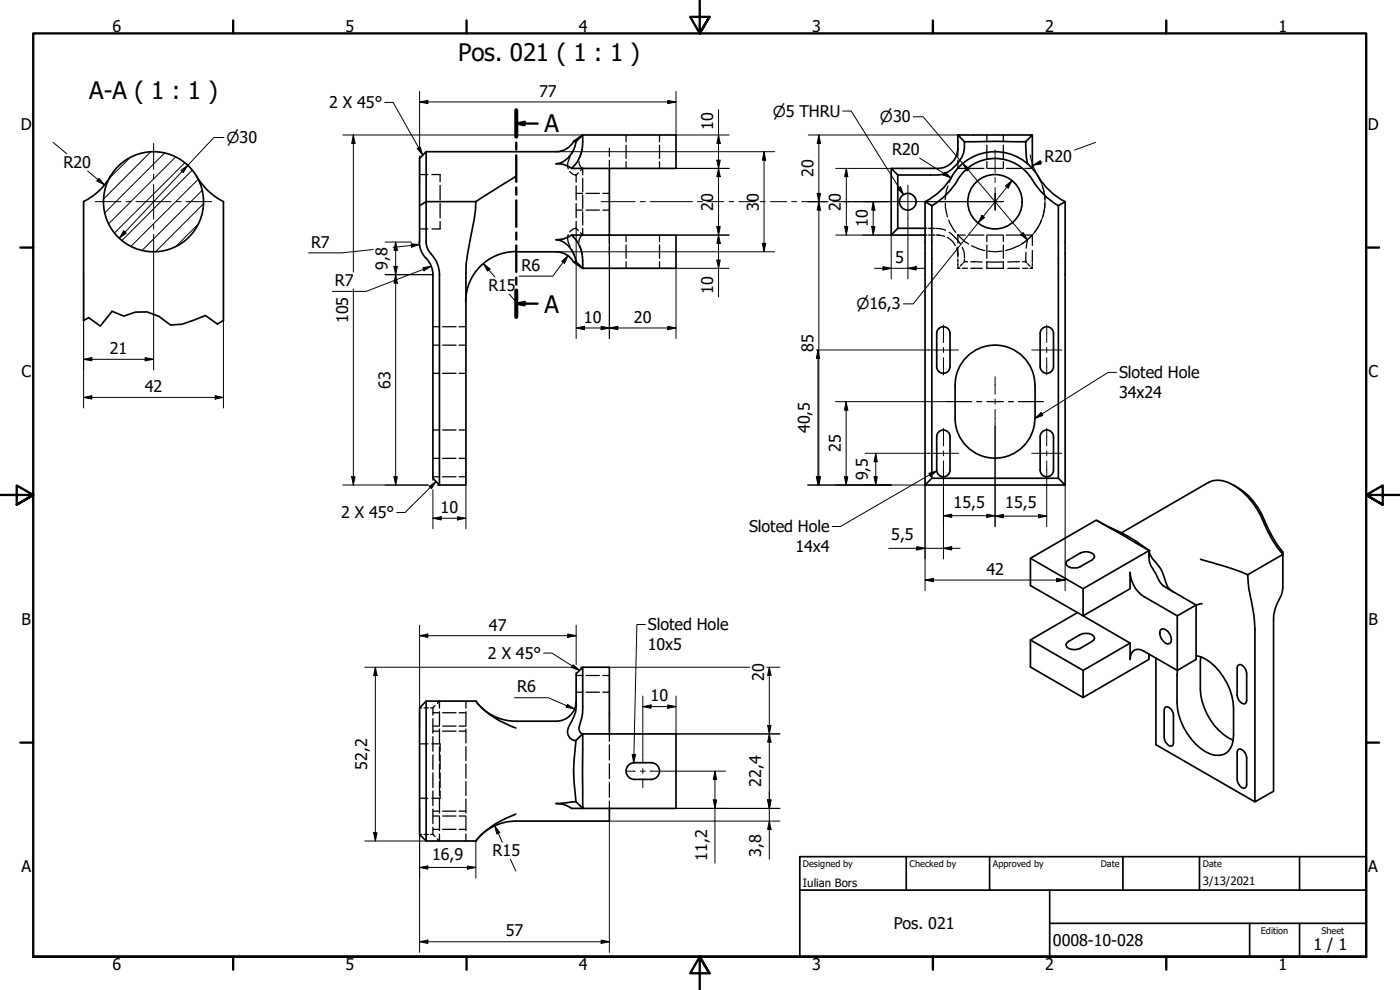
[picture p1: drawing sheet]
<svg xmlns="http://www.w3.org/2000/svg" width="420mm" height="297mm" viewBox="0 0 420 297" stroke-linecap="round" stroke-linejoin="round" font-family="sans-serif">
<!-- layer: Hatch (ISO) -->
<path d="M39 47.4l-6 5.9M45.2 45.6l-14.1 14.1M49.4 45.9l-17.9 17.9M52.7 47.1l-20.1 20M55.4 48.9l-21 20.9M57.7 51l-21.1 21.1M59.4 53.8l-20.1 20.1M60.6 57.1l-17.9 18M59.4 67.3l-6.5 6.5M61 61.2l-14.3 14.3" fill="none" stroke="#000" stroke-width=".3"/>
<!-- layer: Hidden (ISO) -->
<g fill="none" stroke="#000" stroke-width=".38">
<path d="M125.9 52.4h2.5M129.6 52.4h2.5v2.1M132.1 55.6v4.4M171 51.5l1 .8 .7 .2M171.1 47l-.1 .2a4.2 4.2 0 0 0-.4 3.5M172.3 44.4l-.7 1.8M172.8 52.5h.1M172.9 52.5v2.2M172.9 55.7v4.3M172.9 58h2M173.5 51.9l-.6 .6M173.8 48.4l.3 1.4 .7 .7"/>
<path d="M174.2 51.2l.7-.7v2M174.7 44.8l-.6 2.4M174.8 44.5v.2M174.9 53.5v4M174.9 58.5v4M175.9 58h4M180.9 58h2M182.9 44.5v2.4M182.9 48.1v2.4M187.9 40.5v2M187.9 43.5v4M187.9 48.5v2"/>
<path d="M197.9 40.5v2M197.9 43.5v4M197.9 48.5v2M284.5 55.8l-.5 1.6-.3 2.5M285.7 52.9l-.9 1.9M287.5 44.5v2.4M287.5 48.1v2.4h2.2M290.8 50.5h4.5M296.2 40.5v2M296.2 43.5v4M296.2 48.5v2M296.4 50.5h4.5"/>
<path d="M301.1 40.5v2M301.1 43.5v4M301.1 48.5v2M302 50.5h4.5M307.6 50.5h2.2M311.5 52.9l1 1.9M312.8 55.8l.5 1.6 .3 2.5M125.9 68.7h2.5M132.1 61.1v4.3M132.1 66.5v2.2h-2.5M170.6 70.4a4.1 4.1 0 0 0 .5 3.6M171.6 74.9l.7 1.7"/>
<path d="M172.7 68.5l-.7 .3-1 .8M172.8 68.5h.1M172.9 61.1v4.2M172.9 66.4v2.1M172.9 68.5l.6 .7M172.9 63h2M174.1 73.8l.6 2.4M174.8 70.5l-.4 .3a2.15 2.15 0 0 0-.6 1.8M174.8 76.4v.1M174.9 63.5v4M174.9 68.5v2l-.7-.7M175.9 63h4"/>
<path d="M180.9 63h2M182.9 70.5v2.4M182.9 74.2v2.3M187.9 70.5v2M187.9 73.5v4M187.9 78.5v2M197.9 70.5v2M197.9 73.5v4M197.9 78.5v2M277.6 68.5h.6M277.6 70.5h.6M278.7 68.5h.8"/>
<path d="M278.7 70.5h.8M279.8 68.5h.7M279.8 70.5h.8M280.9 68.5l.3 .1M281.1 70.5h.5M281.3 68.6l2.5 .5M281.7 70.5l1.8 .4M283.7 60.9v1.3l.7 2.9M284.3 71.2a5.5 5.5 0 0 1 2.4 2.4M284.7 66l.4 .9 1.7 2.8M284.9 69.7l1.7 1.5 1.6 2M287.1 74.4l.4 1.7"/>
<path d="M287.5 70.5l2.1 2 1.1 .7M287.5 74.2v2.9M287.5 77.7v1M287.5 79v.8M288.8 74.2l.6 2.5M288.9 79.1l-.7 .7M289.4 76.8v.6M289.4 77.8v.5M289.4 78.5h1M289.4 78.5l-.2 .4M289.4 78.5h.1M289.7 70.5h-2.2v2.4"/>
<path d="M290.8 70.5h4.5M291.3 78.5l3.5 .1M291.6 73.8l3.9 1.4M296.1 78.6h5.1M296.2 70.5v2M296.2 73.5v4M296.2 78.5v2h5M296.4 70.5h4.5M296.5 75.4l2.1 .2 2.1-.2M301.1 70.5v2M301.1 73.5v4M301.1 78.5v2"/>
<path d="M302 70.5h4.5M305.7 73.8l-3.9 1.4M305.9 78.5l-3.4 .1M306.9 78.5h.9M307.6 70.5h2.2v3.1M307.8 78.5l.3 .4M307.8 78.5h.1M307.9 75.7l-.1 2.6M308.4 71.9l-.4 2.6M308.4 79.1l.7 .7M309.8 70.5l-2.1 2-1.1 .7M309.8 75.2v3.5"/>
<path d="M309.8 79v.8M312.5 66l-.3 .9-1.7 2.8M313.6 60.9v1.3l-.7 2.9M129.9 98h2M132.8 98h4M137.8 98h2M174.6 80.2v.1M174.8 80.4l.1 .1M287.5 80.5h.6M287.5 80.1v.4M287.8 80.1l-.3 .4M288.8 80.5h1.6"/>
<path d="M291.3 80.5h3.5M302.5 80.5h3.4M306.9 80.5h1.6M309.1 80.5h.7M309.4 80.1l.4 .4M309.8 80.1v.4M129.9 112h2M129.9 103.6h2M132.8 112h4M132.8 103.6h4M137.8 112h2M137.8 103.6h2"/>
<path d="M129.9 129h2M129.9 137.5h2M132.8 129h4M132.8 137.5h4M137.8 129h2M137.8 137.5h2M129.9 143.1h2M132.8 143.1h4M137.8 143.1h2M125.9 212.4h.7M127.3 212.4h1.3M129.2 212.4h.7"/>
<path d="M129.9 212.4v2.2M129.9 215.6v4.3M129.9 213.9h2M129.9 217.9h2M129.9 219.4h2M130.6 211.7l-.7 .7M131.3 211.1l.6-.7v2.1M131.9 213.5v4.2M131.9 218.7v4.2M132.8 213.9h4M132.8 217.9h4M132.8 219.4h4"/>
<path d="M137.8 213.9h2M137.8 217.9h2M137.8 219.4h2M139.8 210.4v2.1M139.8 213.5v4.2M139.8 218.7v4.2M172.9 202.7h2M172.9 207.7h2M175.9 202.7h4M175.9 207.7h4M180.9 202.7h2M180.9 207.7h2"/>
<path d="M125.9 239.5h2.5M125.9 223.2h2.5M129.6 223.2h2.5v2.2M129.9 221v4.4M129.9 226.5v4.3M129.9 231.9v4.4M129.9 237.3v4.4M131.9 224v4.2M131.9 229.3v4.2M131.9 234.5v4.2M131.9 239.8v4.2M132.1 226.5v4.3"/>
<path d="M132.1 231.9v4.4M132.1 237.3v2.2h-2.5M139.8 224v4.2M139.8 229.3v4.2M139.8 234.5v4.2M139.8 239.8v4.2M174.2 220.9l-.4 .4M174.9 220.2l-.4 .4M182.9 220.2v2.2M182.9 223.5v4.5M182.9 229.2v4.4M182.9 234.7v4.5"/>
<path d="M125.9 250.4h.7M127.3 250.4h1.3M129.2 250.4h.7M129.9 250.4l.7 .6M129.9 242.7v4.4M129.9 248.2v2.2M129.9 244.8h2M129.9 248.8h2M129.9 243.4h2M131.9 250.2v2.1l-.6-.6M131.9 245v4.2M132.8 244.8h4"/>
<path d="M132.8 248.8h4M132.8 243.4h4M137.8 244.8h2M137.8 248.8h2M137.8 243.4h2M139.8 245v4.2M139.8 250.2v2.1M173.8 241.4l.4 .4M174.5 242.2l.4 .4M182.9 240.3v2.3"/>
</g>
<g fill="#000">
<circle cx="174.8" cy="50.5" r=".19"/>
<circle cx="174.8" cy="70.5" r=".19"/>
</g>
<!-- layer: Visible (ISO) -->
<g fill="none" stroke="#000" stroke-width=".51">
<path d="M33.1 52.9a19.1 19.1 0 0 1-8 7.6v35.7M59 52.9a19.1 19.1 0 0 0 8.1 7.6v35.7M127.9 45.5v15M154.8 52.9l-12 7.6M166.9 45.5h-39l-2 2v25.1M171.6 50.5l-.8-.5a6.4 6.4 0 0 0-3.9-.9 7.3 7.3 0 0 0 5.9-6.6l-.7-.1 2.7-1.9h28.1v10h-20M171.6 50.5h11.3M172.2 42.4a6 6 0 0 1-5.3 3.1M172.8 42.5l2.1-2a11.5 11.5 0 0 1-3.3 10M182.9 50.5v20h-11.3M267.5 50.5v20l1.9-2h8.2M269.4 52.5v16"/>
<path d="M287.5 40.5v4.4a6.1 6.1 0 0 1-6.1 5.6h-13.9l1.9 2h9.8a9.2 9.2 0 0 0 10.2-8.4v-1.6h18.4l.2 4.8 .4 1.8M287.5 40.5h22.3v10M287.5 40.5l1.9 2M309.8 40.5l-2 2M311.5 52.9a15 15 0 0 0-26.3 .9 20 20 0 0 1-7.6 6.7M311.6 52.9a20 20 0 0 0 8 7.6M125.9 72.6a7 7 0 0 0 2 4.9M127.9 60.5v12.7l.6 1.9 .8 1M127.9 60.5l-2 1.2M127.9 60.5h14.9M127.9 77.5a7 7 0 0 1 2 4.9M129.3 76.2a9 9 0 0 1 2.6 6.2"/>
<path d="M142.8 60.5l-.5 5.3-2.4 13.5-.1 66.2h-7.9M154.8 75.5a15 15 0 0 0-15 15M154.8 75.6h12.1M166.9 75.6a6 6 0 0 1 5.3 3.1M171.6 70.5a7.5 7.5 0 0 1-4.7 1.4 7.3 7.3 0 0 1 5.9 6.6M171.6 70.5a11.4 11.4 0 0 1 3.3 10h28v-10h-20M172.1 78.7l.7-.2 2.1 2zM267.5 70.5h10.1M277.6 60.5l2.1 1.2v81.8l-2.1 2zM317.6 61.7a23.4 23.4 0 0 1-8.4-8.7 13 13 0 0 0-22.3 1.8 22 22 0 0 1-7.2 6.9M317.6 61.7l2.1-1.2v85l-2.1-2zM129.9 82.4v61.1l2 2v-63.1"/>
<path d="M281.1 110v-10a2 2 0 0 1 2-2 2 2 0 0 1 2 2v10M281.1 110a2 2 0 0 0 2 2 2 2 0 0 0 2-2M310.6 115.5a12 12 0 0 0-12-11.9 12 12 0 0 0-12 12v9.9a12 12 0 0 0 12 12 12 12 0 0 0 12-12M310.6 115.6v9.9M312.2 110a2 2 0 0 0 2 2 2 2 0 0 0 2-2M312.2 110v-10a2 2 0 0 1 2-2 2 2 0 0 1 2 2v10M281.1 131a2 2 0 0 1 2-2 2 2 0 0 1 2 2M281.1 131v10.1a2 2 0 0 0 2 2 2 2 0 0 0 2-2v-10.1M312.2 131a2 2 0 0 1 2-2 2 2 0 0 1 2 2M312.2 131v10.1a2 2 0 0 0 2 2 2 2 0 0 0 2-2v-10.1M277.6 145.5h42.1M279.7 143.5h37.9"/>
<path d="M329.2 156.2l2.1 1.1a51.4 51.4 0 0 1 13.6 8 6 6 0 0 0 1.8 3.3l1.9 2.6 1.8 4.8 1.6 1.5M329.2 156.2l-.2-.1-19.8 11.4v8.2l30 17.3M329.2 156.2l15.6 9M336.5 159.9l26.1-15.1a8.2 8.2 0 0 1 8.9 1.6 23.9 23.9 0 0 1 7.8 10.4 33.9 33.9 0 0 0 5.7 9.6l-10.5 6.1M370.1 145.5a19 19 0 0 1 9.4 10.6 38.3 38.3 0 0 0 5.5 9.6v10.6a9.8 9.8 0 0 1-1.8 4.9l-.9 3.2-.1 1.5v51.5l-5.6 3.2v-51.9a52.7 52.7 0 0 0-1.8-12.1l-.3-4.1M309.2 167.5l15.9 9.1M320.1 168.5a11 11 0 0 1 5.8-3 2.32 2.32 0 0 1 2.6 1.5l-.2 .5a10 10 0 0 1-5.8 2.9 2.21 2.21 0 0 1-2.6-1.4zM344.8 165.2a8.3 8.3 0 0 0 2 6.9 7.1 7.1 0 0 0 3.8 4.6l8.4 4.8v16.4l-5.7 3.3-9.9-5.8a2.57 2.57 0 0 0-3-.3 2.57 2.57 0 0 0-1.2 2.8v-4.9M344.8 165.2l-19.7 11.4v8.2l14.1-8.2v-4.8a9.5 9.5 0 0 0 4.2 7.3l9.9 5.7 5.7-3.3 1.7-.3M344.9 165.1l-.1 .1M360.3 167.8a113.1 113.1 0 0 1 14.2 4.7M309.2 192v8.1l15.9 9.2 19.7-11.4v-1.7"/>
<path d="M320.1 193a9.6 9.6 0 0 1 5.8-3 2.21 2.21 0 0 1 2.6 1.4l-.2 .6-.6 .5-3.5 2a3.7 3.7 0 0 1-4.1-.5l-.2-.5zM323.3 183.8l-14.1 8.2 15.9 9.2 14.1-8.2M346.9 197.4v26l29.7 17.2M348.6 188.8a2.52 2.52 0 0 1 2.8 2.3v1.5l-.4 .5a2.14 2.14 0 0 1-2.4-1.5 2.2 2.2 0 0 1 0-2.8zM353.3 184.8v16.4M359 196.7a13.3 13.3 0 0 1 8.2 6.5 17.2 17.2 0 0 1 3 9.3v8.1a5.2 5.2 0 0 1-4.2 6 10.6 10.6 0 0 1-8.5-4.9 18.3 18.3 0 0 1-4.2-10.9l.1-9.7M360.4 197.1a43.7 43.7 0 0 0 .3 13.3 17.6 17.6 0 0 0 9.4 11.7M371.4 199.8l.3-.3a1.94 1.94 0 0 1 2.3 1.8l.1 8.9-.4 .9a2.47 2.47 0 0 1-2.4-2.5zM127.9 210.4v41.9l-2-1.9v-38zM127.9 210.4h14.9M142.8 210.4a15 15 0 0 0 12 6h12.1M142.8 210.4a26.3 26.3 0 0 0 12 8"/>
<path d="M172.9 210.4a6 6 0 0 1-6 6M174.9 200.2h8v20M325.1 201.2v8.1M349.8 212.1a2.28 2.28 0 0 1 2.4 2.6v8.2l-.1 .5-.3 .4a1.89 1.89 0 0 1-2.3-1.9l-.1-8.9zM172.8 222.2l2.1-2v22.4h28v-22.4l-28.2-.1a2.16 2.16 0 0 1-.6-3.1l.5-1.7 .3-2.4v-12.7l-2 2-.1 10.7-.8 2.7a8.8 8.8 0 0 0-1.7 3.8 2.51 2.51 0 0 0 2.5 2.8 60.6 60.6 0 0 0 0 18.3l-5.9 .6a7.4 7.4 0 0 1 4.7 1.5h3.3l-2.1-2.1M190.4 228.8h5M190.4 233.9h5M190.4 228.8a2.51 2.51 0 0 0-2.5 2.5 2.51 2.51 0 0 0 2.5 2.6M195.4 228.8a2.51 2.51 0 0 1 2.5 2.5 2.51 2.51 0 0 1-2.5 2.6M371.7 224.8a2.47 2.47 0 0 1 2.4 2.5v8.2l-.4 .9a1.61 1.61 0 0 1-2-1.1l-.4-1.4v-8.2zM154.8 244.3a26.3 26.3 0 0 0-12 8h-14.9M182.9 242.6v3.8h-28.1a15 15 0 0 0-12 6"/>
<circle cx="46.1" cy="60.5" r="15"/>
<circle cx="272.4" cy="60.5" r="2.51"/>
<circle cx="298.6" cy="60.5" r="8.2"/>
</g>
<circle cx="344.8" cy="165.2" r=".25" fill="#000"/>
<!-- layer: Break Line (ISO) -->
<path d="M25.1 96.2l1.5-.9 3.5 2.5 3.6-4.4 3.4 1.5 3.5-1.3h3.5l3.6 1.3 3.5 2.6 3.5-.2 7-2.6 3.5 2.5 1.9-1" fill="none" stroke="#000" stroke-width=".51"/>
<!-- layer: Section Line (ISO) -->
<g fill="none" stroke="#000" stroke-width=".7">
<path d="M154.9 37.1l2.5-.5v1zM154.9 33.1v7.9M154.9 37.1h6.5M154.9 42.8v2.1M154.9 46.6v7.9M154.9 56.2v2.2M154.9 60.1v8M154.9 69.8v2.1M154.9 73.6v8M154.9 91.1l2.5-.5v1zM154.9 83.3v2.1M154.9 87.2v7.9"/>
<path d="M154.9 91.1h6.5"/>
</g>
<path d="M154.9 33.1v7.9M154.9 87.2v7.9" fill="none" stroke="#000" stroke-width="1.2"/>
<g fill="#000">
<path d="M154.9 37.1l2.5-.5v1z" fill-rule="evenodd"/>
<path d="M154.9 91.1l2.5-.5v1z" fill-rule="evenodd"/>
</g>
<!-- layer: Border (ISO) -->
<g fill="none" stroke="#000" stroke-width=".7">
<path d="M70 6.1v3.9M140 6.1v3.9M210 0v10l-2.9-4.9h5.8l-2.9 4.9 2.9-4.9M280 6.1v3.9M350 6.1v3.9M6.1 74.3h3.9M410 74.3h3.9M0 148.5h10l-5-2.8v5.7l5-2.9-5 2.9M420 148.5h-10l5-2.8v5.7l-5-2.9 5 2.9M6.1 222.8h3.9M410 222.8h3.9M10 287.1v-277.1h400v277.1h-400h400"/>
<path d="M70 287.1v3.8M140 287.1v3.8M212.9 292l-2.9-4.9 2.9 4.9h-5.8l2.9-4.9v9.9M280 287.1v3.8M350 287.1v3.8"/>
</g>
<!-- layer: Title (ISO) -->
<path d="M240 257h170v30.1h-170zM272 257v10.1M297 257v10.1M337 257v10.1M360 257v10.1M390 257v10.1M240 267.1h170M315 277h95M315 267.1v20M375 277v10.1M390 277v10.1" fill="none" stroke="#000" stroke-width=".51"/>
<!-- layer: Dimension (ISO) -->
<g fill="none" stroke="#000" stroke-width=".3">
<path d="M125.9 30.6l2.5-.5v1zM125.9 30.6h77M125.9 27.4v16.9M200.4 30.1l2.5 .5-2.5 .5zM202.9 27.4v13.1h15.9M215.6 32.9v56.2M274.1 35h3l31.3 37M15.9 42.7l4.2 3.5M26.3 51.3l5.1 4.2M29.7 53.5l1.7 2-2.3-1.2zM54.3 51.1l2.1-1.5-1.4 2.1zM67.2 41.3h-3l-28.4 30.1"/>
<path d="M102.9 40.5h72M106 40.5l.6 2.5h-1.1zM106 40.5v41.1M125.9 46.8v7.1M166.9 45.5h65.6M202.9 50.5h15.9M215.1 48.1h1.1l-.6 2.4zM215.6 50.5l.6 2.5h-1.1zM215.6 40.5l.6 2.5h-1.1zM229.3 45.5l.5 2.6h-1zM229.3 45.5v30.1M242.6 40.5h45.2"/>
<path d="M245.2 58h1.1l-.6 2.5zM245.7 40.5l.6 2.5h-1.1zM245.7 40.5v105M250.8 50.5h16.7M254 50.5l.4 2.5h-.9zM254 50.5v20M276 47.4l9.4 6M283.6 51.6l1.8 1.8-2.4-.9zM288.9 49.1l2.1 1.6-.8 .6zM301.8 55.8l1.9-1.6-1.1 2.2zM303.7 54.2l-29.6 37h-3M309.2 46.5a20 20 0 0 0 2.4 6.4"/>
<path d="M310 49.6l2.2-1.4 .3 1zM311.5 52.9a15 15 0 0 1-5.8 20.9M312.7 48.6l-2.7 1M328.8 42.7l-6.3 2.3M37.1 69.3l.8 .7-2.1 1.4zM46.1 78v33M112 74.9l-9.3 1h-10.1M115.6 72.6h7.9M118.2 79.9h1.1l-.6 2.5zM118.7 72.6l.6 2.5h-1.1zM118.7 72.6v72.9M123.4 73.1l2.5 .3-2.4 .8z"/>
<path d="M125.7 72.6h.2M125.9 73.4l-7.9 .8M129.4 79.9l-19.5 7.5h-10.1M145.1 79.1l2 1.6-.8 .6zM145.1 79.1l3.4 4M166.9 75.6h65.6M168.6 78.4l1.9-1.7-1.1 2.3zM170.5 76.7l-4.6 6.2h-10.1M172.9 68.5v33.1M182.9 70.5v31.1M202.9 70.5h15.9M215.1 78h1.1l-.6 2.5z"/>
<path d="M215.1 68h1.1l-.6 2.5zM215.6 70.5l.6 2.5h-1.1zM228.8 73h1l-.5 2.6zM242.6 60.5h5.4M245.7 60.5l.6 2.5h-1.1zM250.8 70.5h16.7v13.2M253.2 60.5h14.3M253.5 68h.9l-.4 2.5zM261.6 68h1l-.5 2.5zM262.1 60.5l.5 2.5h-1zM262.1 60.5v10M265 80l2.5 .5-2.5 .5z"/>
<path d="M272.5 65.5v18.2M277.4 60.5h18.8M294.7 64.6l.8 .7-1.9 1.6zM306.3 70.4l.8-.6 1.3 2.2zM25.1 82v40.4M67.1 82v40.4M106 86.7v58.8M115.6 82.4h14.3M118.7 82.4l.6 2.5h-1.1zM126.9 80.3l2.5-.4-2.1 1.4zM152.8 88.3l2 2.2M172.9 98.4l2.5-.5v1z"/>
<path d="M172.9 98.4h30M180.4 97.9l2.5 .5-2.5 .5zM182.9 98.4l2.5-.5v1zM200.4 97.9l2.5 .5-2.5 .5zM218.8 80.5h-15.9v21.1M262.4 80.5h15M272.5 80.5l2.5-.5v1zM25.1 107.8l2.5-.5v1zM25.1 119.2l2.5-.5v1zM25.1 107.8h21M25.1 119.2h42M43.6 107.3l2.5 .5-2.5 .5z"/>
<path d="M64.6 118.7l2.5 .5-2.5 .5zM245 105h33.6M245.5 105l.4 2.6h-.9zM245.5 105v40.5M250.8 120.5h33.4M253.9 120.5l.5 2.5h-1zM253.9 120.5v25M259.7 136h18.9M262.8 136l.5 2.5h-1zM262.8 136v9.5M298.6 128v30M102.9 145.5h25.6"/>
<path d="M105.5 143.1h1.1l-.6 2.4zM118.2 143.1h1.1l-.6 2.4zM129.9 155.5l2.5-.4v.9zM129.9 155.5h9.9M129.9 143.5v.6M129.9 146.9v11.8M131.3 145.5h.6M137.3 155.1l2.5 .4-2.5 .5zM139.8 145.5v13.2M242.3 145.5h35.3v31.7M245 143.1h.9l-.4 2.4zM245.2 143.1h1.1l-.6 2.4z"/>
<path d="M253.4 143.1h1l-.5 2.4zM262.3 143.1h1l-.5 2.4zM283.1 154.7l2.5-.4v.9zM283.1 143.5v24.2M283.1 154.7h15.5M296.2 154.3l2.4 .4-2.4 .5zM298.6 154.9l2.5-.5v1zM298.6 154.9h15.5M311.7 154.4l2.4 .5-2.4 .5zM314.1 143.5v14.5M319.7 145.5v31.7M266.7 164.5h21.5"/>
<path d="M275.1 164l2.5 .5-2.5 .5zM277.6 174l2.6-.5v1zM277.6 174h42.1M283.1 164.5l2.5-.5v1zM317.1 173.5l2.6 .5-2.6 .5zM125.9 190.7l2.5-.5v1zM125.9 187.6v32.5M125.9 190.7h47M170.4 190.2l2.5 .5-2.5 .5zM172.9 187.6v11.8M109.5 200.2h62.2M112.6 200.2l.6 2.5h-1.1z"/>
<path d="M112.6 200.2v52.1M154.4 209.3h10.2l7.8 3.4M170.3 211.3l2.1 1.4-2.5-.5zM172.9 201.7v.5M174.2 200.2h.7M182.9 200.2h42.1M192.9 212l2.5-.5v1zM192.9 212h10M192.9 208.8v17.6M200.4 211.5l2.5 .5-2.5 .5zM202.9 208.8v11.4h31.2M230.1 200.2h4"/>
<path d="M230.4 217.7h1l-.5 2.5zM230.9 200.2l.5 2.5h-1zM230.9 200.2v57.6M197.9 231.4h19.8M214.6 231.4l.5 2.5h-1zM214.6 231.4v27.6M230.9 220.2l.5 2.5h-1zM109.5 252.3h18.4M112.1 249.9h1.1l-.6 2.4zM125.9 242.6v43.1M140.3 259.8l2.5 .5-2.5 .5zM142.8 252.3v11.1"/>
<path d="M148.5 247.8l1.5 2-.9 .4zM148.5 247.8l2.2 4.9M153.2 257.8l1.6 3.6M202.9 242.6h31.2M214.1 240h1l-.5 2.6zM230.4 240h1l-.5 2.6zM230.9 246.4l.5 2.4h-1zM234.1 246.4h-51.2v39.3M125.9 260.3l2.5-.5v1zM125.9 260.3h16.9M125.9 282.6l2.5-.5v1zM125.9 282.6h57"/>
<path d="M180.4 282.1l2.5 .5-2.5 .5z"/>
</g>
<g fill="#000">
<path d="M125.9 30.6l2.5-.5v1z" fill-rule="evenodd"/>
<path d="M200.4 30.1l2.5 .5-2.5 .5z" fill-rule="evenodd"/>
<path d="M29.7 53.5l1.7 2-2.3-1.2z" fill-rule="evenodd"/>
<path d="M54.3 51.1l2.1-1.5-1.4 2.1z" fill-rule="evenodd"/>
<path d="M106 40.5l.6 2.5h-1.1z" fill-rule="evenodd"/>
<path d="M215.1 48.1h1.1l-.6 2.4z" fill-rule="evenodd"/>
<path d="M215.6 50.5l.6 2.5h-1.1z" fill-rule="evenodd"/>
<path d="M215.6 40.5l.6 2.5h-1.1z" fill-rule="evenodd"/>
<path d="M229.3 45.5l.5 2.6h-1z" fill-rule="evenodd"/>
<path d="M245.2 58h1.1l-.6 2.5z" fill-rule="evenodd"/>
<path d="M245.7 40.5l.6 2.5h-1.1z" fill-rule="evenodd"/>
<path d="M254 50.5l.4 2.5h-.9z" fill-rule="evenodd"/>
<path d="M283.6 51.6l1.8 1.8-2.4-.9z" fill-rule="evenodd"/>
<path d="M288.9 49.1l2.1 1.6-.8 .6z" fill-rule="evenodd"/>
<path d="M301.8 55.8l1.9-1.6-1.1 2.2z" fill-rule="evenodd"/>
<path d="M310 49.6l2.2-1.4 .3 1z" fill-rule="evenodd"/>
<path d="M37.1 69.3l.8 .7-2.1 1.4z" fill-rule="evenodd"/>
<path d="M118.2 79.9h1.1l-.6 2.5z" fill-rule="evenodd"/>
<path d="M118.7 72.6l.6 2.5h-1.1z" fill-rule="evenodd"/>
<path d="M123.4 73.1l2.5 .3-2.4 .8z" fill-rule="evenodd"/>
<path d="M168.6 78.4l1.9-1.7-1.1 2.3z" fill-rule="evenodd"/>
<path d="M215.1 78h1.1l-.6 2.5z" fill-rule="evenodd"/>
<path d="M215.1 68h1.1l-.6 2.5z" fill-rule="evenodd"/>
<path d="M215.6 70.5l.6 2.5h-1.1z" fill-rule="evenodd"/>
<path d="M228.8 73h1l-.5 2.6z" fill-rule="evenodd"/>
<path d="M245.7 60.5l.6 2.5h-1.1z" fill-rule="evenodd"/>
<path d="M253.5 68h.9l-.4 2.5z" fill-rule="evenodd"/>
<path d="M261.6 68h1l-.5 2.5z" fill-rule="evenodd"/>
<path d="M262.1 60.5l.5 2.5h-1z" fill-rule="evenodd"/>
<path d="M272.5 80.5l2.5-.5v1z" fill-rule="evenodd"/>
<path d="M294.7 64.6l.8 .7-1.9 1.6z" fill-rule="evenodd"/>
<path d="M306.3 70.4l.8-.6 1.3 2.2z" fill-rule="evenodd"/>
<path d="M118.7 82.4l.6 2.5h-1.1z" fill-rule="evenodd"/>
<path d="M126.9 80.3l2.5-.4-2.1 1.4z" fill-rule="evenodd"/>
<path d="M145.1 79.1l2 1.6-.8 .6z" fill-rule="evenodd"/>
<path d="M172.9 98.4l2.5-.5v1z" fill-rule="evenodd"/>
<path d="M180.4 97.9l2.5 .5-2.5 .5z" fill-rule="evenodd"/>
<path d="M182.9 98.4l2.5-.5v1z" fill-rule="evenodd"/>
<path d="M200.4 97.9l2.5 .5-2.5 .5z" fill-rule="evenodd"/>
<path d="M265 80l2.5 .5-2.5 .5z" fill-rule="evenodd"/>
<path d="M25.1 107.8l2.5-.5v1z" fill-rule="evenodd"/>
<path d="M25.1 119.2l2.5-.5v1z" fill-rule="evenodd"/>
<path d="M43.6 107.3l2.5 .5-2.5 .5z" fill-rule="evenodd"/>
<path d="M64.6 118.7l2.5 .5-2.5 .5z" fill-rule="evenodd"/>
<path d="M245.5 105l.4 2.6h-.9z" fill-rule="evenodd"/>
<path d="M253.9 120.5l.5 2.5h-1z" fill-rule="evenodd"/>
<path d="M262.8 136l.5 2.5h-1z" fill-rule="evenodd"/>
<path d="M105.5 143.1h1.1l-.6 2.4z" fill-rule="evenodd"/>
<path d="M118.2 143.1h1.1l-.6 2.4z" fill-rule="evenodd"/>
<path d="M129.9 155.5l2.5-.4v.9z" fill-rule="evenodd"/>
<path d="M137.3 155.1l2.5 .4-2.5 .5z" fill-rule="evenodd"/>
<path d="M245 143.1h.9l-.4 2.4z" fill-rule="evenodd"/>
<path d="M245.2 143.1h1.1l-.6 2.4z" fill-rule="evenodd"/>
<path d="M253.4 143.1h1l-.5 2.4z" fill-rule="evenodd"/>
<path d="M262.3 143.1h1l-.5 2.4z" fill-rule="evenodd"/>
<path d="M283.1 154.7l2.5-.4v.9z" fill-rule="evenodd"/>
<path d="M296.2 154.3l2.4 .4-2.4 .5z" fill-rule="evenodd"/>
<path d="M298.6 154.9l2.5-.5v1z" fill-rule="evenodd"/>
<path d="M311.7 154.4l2.4 .5-2.4 .5z" fill-rule="evenodd"/>
<path d="M275.1 164l2.5 .5-2.5 .5z" fill-rule="evenodd"/>
<path d="M277.6 174l2.6-.5v1z" fill-rule="evenodd"/>
<path d="M283.1 164.5l2.5-.5v1z" fill-rule="evenodd"/>
<path d="M317.1 173.5l2.6 .5-2.6 .5z" fill-rule="evenodd"/>
<path d="M125.9 190.7l2.5-.5v1z" fill-rule="evenodd"/>
<path d="M170.4 190.2l2.5 .5-2.5 .5z" fill-rule="evenodd"/>
<path d="M112.6 200.2l.6 2.5h-1.1z" fill-rule="evenodd"/>
<path d="M170.3 211.3l2.1 1.4-2.5-.5z" fill-rule="evenodd"/>
<path d="M192.9 212l2.5-.5v1z" fill-rule="evenodd"/>
<path d="M200.4 211.5l2.5 .5-2.5 .5z" fill-rule="evenodd"/>
<path d="M230.4 217.7h1l-.5 2.5z" fill-rule="evenodd"/>
<path d="M230.9 200.2l.5 2.5h-1z" fill-rule="evenodd"/>
<path d="M214.6 231.4l.5 2.5h-1z" fill-rule="evenodd"/>
<path d="M230.9 220.2l.5 2.5h-1z" fill-rule="evenodd"/>
<path d="M112.1 249.9h1.1l-.6 2.4z" fill-rule="evenodd"/>
<path d="M125.9 260.3l2.5-.5v1z" fill-rule="evenodd"/>
<path d="M148.5 247.8l1.5 2-.9 .4z" fill-rule="evenodd"/>
<path d="M214.1 240h1l-.5 2.6z" fill-rule="evenodd"/>
<path d="M230.4 240h1l-.5 2.6z" fill-rule="evenodd"/>
<path d="M230.4 240h1l-.5 2.6z" fill-rule="evenodd"/>
<path d="M230.9 246.4l.5 2.4h-1z" fill-rule="evenodd"/>
<path d="M140.3 259.8l2.5 .5-2.5 .5z" fill-rule="evenodd"/>
<path d="M125.9 282.6l2.5-.5v1z" fill-rule="evenodd"/>
<path d="M180.4 282.1l2.5 .5-2.5 .5z" fill-rule="evenodd"/>
</g>
<!-- layer: Centerline (ISO) -->
<g fill="none" stroke="#000" stroke-width=".3">
<path d="M180.4 60.5h10.2M192.2 60.5h1.5M195.1 60.5h12.7M209.3 60.5h1.5M212.3 60.5h4.9M218.8 60.5h1.4M221.7 60.5h5M228.2 60.5h1.5M231.2 60.5h4.9M237.6 60.5h1.5M240.6 60.5h4.9M247 60.5h1.5"/>
<path d="M250 60.5h5M256.5 60.5h1.4M259.5 60.5h4.9M283.1 97.5v5.3M314.1 97.5v5.3M278.6 105h9.1M283.1 104.3v1.5M283.1 107.3v5.2M298.6 113v5.3M298.6 119.7v1.6M309.6 105h9M314.1 104.3v1.5"/>
<path d="M314.1 107.3v5.2M278.6 136h9.1M283.1 128.5v5.3M283.1 135.3v1.5M283.1 138.3v5.2M284.2 120.5h7.5M293.1 120.5h1.5M296.2 120.5h4.9M298.6 122.8v5.2M302.6 120.5h1.6M305.6 120.5h7.5M309.6 136h9"/>
<path d="M314.1 128.5v5.3M314.1 135.3v1.5M314.1 138.3v5.2M187.9 231.4h2.7M192.2 231.4h1.5M192.9 226.4v2.7M192.9 230.6v1.5M192.9 233.6v2.7M195.1 231.4h2.8"/>
</g>
<!-- layer: Center Mark (ISO) -->
<g fill="none" stroke="#000" stroke-width=".3">
<path d="M46.1 43v7.8M46.1 52.2v1.6M46.1 55.3v10.5M272.5 55.5v10M298.6 56.2v4.3v-2.5M298.6 45v6.8M298.6 53.3v1.5M28.6 60.5h7.7M37.8 60.5h1.5M40.8 60.5h10.5M46.1 67.3v1.5M46.1 70.3v7.7"/>
<path d="M52.8 60.5h1.6M55.8 60.5h7.8M267.5 60.5h9.9M296.2 60.5h2.4h-2.4M298.6 63v-2.5v2.5M301.1 60.5h-2.5h2.5"/>
</g>
<!-- layer: Symbol (ISO) -->
<g fill="none" stroke="#000" stroke-width=".3">
<path d="M115.4 30.7h2.6l8.9 15.8M252.9 33.3h2.6l15.6 25.1M125.2 44.6l.9-.5 .8 2.4zM269.4 56.6l.9-.6 .8 2.4zM335.1 111.7h-2.6l-21.9 13.8M310.6 125.5l1.9-1.8 .5 .9zM128.8 145.9l2.1-1.4-1.4 2.1zM130.9 144.5l-9.4 9.3h-2.4M278.8 142l2.4-.7-2 1.6zM281.2 141.3l-29 16.7h-2.5M163.1 195.9h2.5l8.3 5.3M172 199.4l1.9 1.8-2.4-.9z"/>
<path d="M193.7 187.4h-2.6l-.9 41.5M189.7 226.4h1.1l-.6 2.5z"/>
</g>
<g fill="#000">
<path d="M125.2 44.6l.9-.5 .8 2.4z" fill-rule="evenodd"/>
<path d="M269.4 56.6l.9-.6 .8 2.4z" fill-rule="evenodd"/>
<path d="M310.6 125.5l1.9-1.8 .5 .9z" fill-rule="evenodd"/>
<path d="M128.8 145.9l2.1-1.4-1.4 2.1z" fill-rule="evenodd"/>
<path d="M278.8 142l2.4-.7-2 1.6z" fill-rule="evenodd"/>
<path d="M172 199.4l1.9 1.8-2.4-.9z" fill-rule="evenodd"/>
<path d="M189.7 226.4h1.1l-.6 2.5z" fill-rule="evenodd"/>
</g>
<g font-size="7.2">
<text x="137.5" y="18.3">Pos. 021 ( 1 : 1 )</text>
<text x="26.8" y="29.8">A-A ( 1 : 1 )</text>
<text x="163.4" y="39.7">A</text>
<text x="163.4" y="93.8">A</text>
</g>
<g font-size="4.8">
<text x="33.7" y="9.6">6</text>
<text x="103.7" y="9.6">5</text>
<text x="173.7" y="9.6">4</text>
<text x="243.7" y="9.6">3</text>
<text x="313.7" y="9.6">2</text>
<text x="383.7" y="9.6">1</text>
<text x="161.8" y="29.1">77</text>
<text x="98.7" y="32.4">2 X 45°</text>
<text x="6.2" y="38.9">D</text>
<text x="214.1" y="39" transform="rotate(-90 214.1 39)">10</text>
<text x="410.5" y="38.9">D</text>
<text x="267.8" y="46.6">R20</text>
<text x="19" y="50.5">R20</text>
<text x="244.2" y="53.1" transform="rotate(-90 244.2 53.1)">20</text>
<text x="313.5" y="48.6">R20</text>
<text x="214.1" y="63.2" transform="rotate(-90 214.1 63.2)">2</text>
<text x="214.1" y="60.5" transform="rotate(-90 214.1 60.5)">0</text>
<text x="227.7" y="63.2" transform="rotate(-90 227.7 63.2)">30</text>
<text x="252.3" y="63.2" transform="rotate(-90 252.3 63.2)">2</text>
<text x="252.3" y="60.5" transform="rotate(-90 252.3 60.5)">0</text>
<text x="260.5" y="68.1" transform="rotate(-90 260.5 68.1)">10</text>
<text x="93.3" y="74.3">R7</text>
<text x="116.3" y="80.9" transform="rotate(-90 116.3 80.9)">9,8</text>
<text x="156.5" y="81.3">R6</text>
<text x="268.7" y="78.9">5</text>
<text x="100.5" y="85.9">R7</text>
<text x="146.6" y="87.4">R15</text>
<text x="214.1" y="88.3" transform="rotate(-90 214.1 88.3)">10</text>
<text x="104.5" y="97" transform="rotate(-90 104.5 97)">105</text>
<text x="175.3" y="96.8">10</text>
<text x="190.2" y="96.8">20</text>
<text x="33" y="106.3">21</text>
<text x="244.2" y="105.6" transform="rotate(-90 244.2 105.6)">85</text>
<text x="6.4" y="113.1">C</text>
<text x="335.9" y="113.5">Sloted Hole</text>
<text x="410.7" y="113.1">C</text>
<text x="43.4" y="117.7">42</text>
<text x="117.2" y="116.6" transform="rotate(-90 117.2 116.6)">63</text>
<text x="335.9" y="119.3">34x24</text>
<text x="243.1" y="130" transform="rotate(-90 243.1 130)">40,5</text>
<text x="252.3" y="135.6" transform="rotate(-90 252.3 135.6)">25</text>
<text x="260.4" y="144.1" transform="rotate(-90 260.4 144.1)">9,5</text>
<text x="102.4" y="155.6">2 X 45°</text>
<text x="132.2" y="153.9">10</text>
<text x="286.2" y="152.4">15,5</text>
<text x="301.7" y="152.4">15,5</text>
<text x="224.8" y="159.8">Sloted Hole</text>
<text x="238.7" y="165.5">14x4</text>
<text x="267.5" y="162.1">5,5</text>
<text x="296" y="172.5">42</text>
<text x="6.4" y="187.4">B</text>
<text x="146.7" y="189.2">47</text>
<text x="194.4" y="189.2">Sloted Hole</text>
<text x="410.7" y="187.4">B</text>
<text x="146.4" y="197.7">2 X 45°</text>
<text x="194.4" y="194.9">10x5</text>
<text x="155.2" y="207.8">R6</text>
<text x="229.3" y="204.4" transform="rotate(-90 229.3 204.4)">20</text>
<text x="195.3" y="210.4">10</text>
<text x="110.2" y="230.9" transform="rotate(-90 110.2 230.9)">52,2</text>
<text x="228.5" y="236" transform="rotate(-90 228.5 236)">22,4</text>
<text x="129.7" y="257.9">16,9</text>
<text x="147.8" y="257">R15</text>
<text x="228.5" y="257" transform="rotate(-90 228.5 257)">3,8</text>
<text x="6.4" y="261.7">A</text>
<text x="212.2" y="258.2" transform="rotate(-90 212.2 258.2)">11,2</text>
<text x="410.7" y="261.7">A</text>
<text x="151.8" y="281">57</text>
<text x="268.2" y="278.8">Pos. 021</text>
<text x="316" y="283.8">0008-10-028</text>
<text x="394.2" y="285">1 / 1</text>
<text x="33.7" y="290.9">6</text>
<text x="103.7" y="290.9">5</text>
<text x="173.7" y="290.9">4</text>
<text x="243.7" y="290.9">3</text>
<text x="313.7" y="290.9">2</text>
<text x="383.7" y="290.9">1</text>
</g>
<g font-size="4.6">
<text x="231.9" y="35.1">⌀5 THRU</text>
<text x="264.1" y="36.7">⌀30</text>
<text x="67.9" y="42.9">⌀30</text>
<text x="257" y="92.8">⌀16,3</text>
</g>
<g font-size="3.4">
<text x="241" y="266">Iulian Bors</text>
<text x="361" y="265.5">3/13/2021</text>
</g>
<g font-size="2.7">
<text x="241" y="260.1">Designed by</text>
<text x="273" y="260.1">Checked by</text>
<text x="298" y="260.1">Approved by</text>
<text x="330.3" y="260">Date</text>
<text x="361" y="260">Date</text>
<text x="378.4" y="280.1">Edition</text>
<text x="396.6" y="280.1">Sheet</text>
</g>
</svg>
